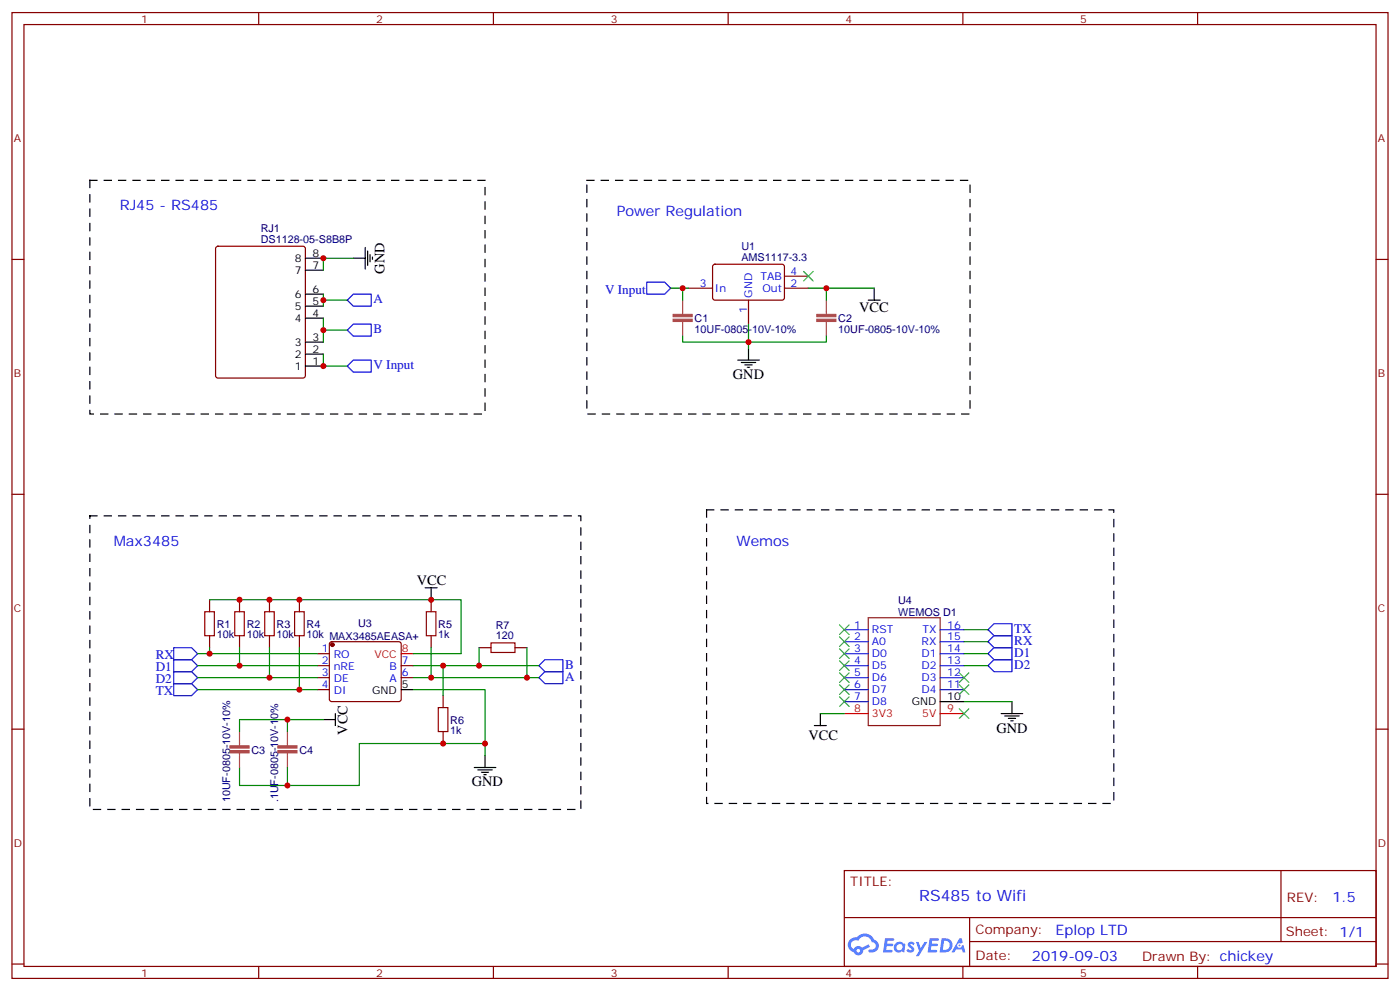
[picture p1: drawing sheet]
<svg xmlns="http://www.w3.org/2000/svg" width="412mm" height="292mm" viewBox="0 0 412 292" stroke-linecap="round" stroke-linejoin="round" font-family="sans-serif">
<g fill="none" stroke="#870000" stroke-width=".35">
<path d="M3.5 3.7h405.4v284.3h-405.4zM7.1 7.2h398.2v277.3h-398.2zM76.2 3.7v3.5M145.3 3.7v3.5M214.5 3.7v3.5M283.6 3.7v3.5M352.8 3.7v3.5M3.5 76.4h3.6M405.3 76.4h3.6M3.5 145.5h3.6M405.3 145.5h3.6M3.5 214.7h3.6"/>
<path d="M405.3 214.7h3.6M248.7 256.3h156.6v28.2h-156.6zM377.3 256.3v20.9M248.7 270.1h156.5M285.6 277.2h119.6M285.6 270.1v14.2M3.5 283.8h3.6M76.2 284.5v3.5M145.3 284.5v3.5M214.5 284.5v3.5M283.6 284.5v3.5M352.8 284.5v3.5"/>
<path d="M405.3 283.8h3.6"/>
</g>
<g fill="#5487ff">
<path d="M267.7 277.5a1.22 1.22 0 0 1 1.7 .2l-.4 .6a.47 .47 0 0 0-.3-.4 .47 .47 0 0 0-.5 .2l.1 .2a1.14 1.14 0 0 1 .8 1.8 1.14 1.14 0 0 1-1.9 0l-.2-.2 .5-.6 .7 .5a.29 .29 0 0 0 .3-.3 .29 .29 0 0 0-.2-.3 1.04 1.04 0 0 1-.6-1.7z"/>
<path d="M260.7 276.2h2.4l.3 .2-.2 .5-1.8 .1-.1 .8h1.5l.3 .4-.3 .4h-1.6l-.2 1.1h1.7l.2 .3-.2 .3-2.6 .1z"/>
<path d="M273.8 276.2h2.4l.3 .2-.1 .5-1.8 .1-.2 .8h1.6l.3 .4-.4 .4-1.6-.1-.1 1.1 1.7 .1 .2 .3-.2 .3-2.6 .1z"/>
<path d="M282.6 276.2h.7l.3 1.3-.6 .3a.69 .69 0 0 0-1 .3 .69 .69 0 0 0 .4 .9 .69 .69 0 0 0 .9-.6l.5-.2 .6 2.2h-.8l-.2-.9h-1.8l-.5 .9h-.8z"/>
<path d="M269.8 277.3h.8l.6 1.8 1.1-1.8h.9l-2.6 4.2h-.8l.9-1.5z"/>
<path d="M277.4 276.2l-.6 4.2h1.3a2.11 2.11 0 0 0 2.5-2.1 2.11 2.11 0 0 0-2.5-2.1zM278.1 277a1.39 1.39 0 0 1 1.7 1.4 1.39 1.39 0 0 1-1.8 1.2h-.3z"/>
<path d="M263.7 277.8a1.54 1.54 0 0 0-.1 2.2 1.54 1.54 0 0 0 2.2 .1l.6 .3 .3-2.3-.2-.3h-.4a1.49 1.49 0 0 0-2.4 0zM264 278.8a.94 .94 0 0 1 1.8 0 .94 .94 0 0 1-1.8 0z"/>
<path d="M250.4 276.6a2.18 2.18 0 0 0 1.1 3.7 1.44 1.44 0 0 0 1.6 .9 1.44 1.44 0 0 0 1.2-1.4l2-1.1-.5-.7-1.9 1a1.47 1.47 0 0 0-2.4 .4 1.39 1.39 0 0 1-.7-1.9 1.39 1.39 0 0 1 2-.5 2.12 2.12 0 0 1 2.2-1.3 2.12 2.12 0 0 1 1.9 1.7 1.14 1.14 0 0 1 1.1 1.4 1.14 1.14 0 0 1-1.7 .7 .43 .43 0 0 0-.5 .4 .43 .43 0 0 0 .4 .5 1.98 1.98 0 0 0 2.5-1.2 1.98 1.98 0 0 0-1.2-2.6 3.1 3.1 0 0 0-5.3-.6l-.9 .1zM252.3 279.9a.55 .55 0 0 1 1.1 0 .55 .55 0 0 1-1.1 0z"/>
<circle cx="282.6" cy="278.3" r=".26"/>
</g>
<path d="M63.7 72.7l.5-.2h25.1l.5 .2 .2 .5v37.4l-.3 .5-.4 .2h-25.1l-.5-.2-.2-.5v-37.4z" fill="none" stroke="#800000" stroke-width=".35"/>
<g fill="none" stroke="#000" stroke-width=".35">
<path d="M90 79.6h5.2M90 76h5.2M104.1 76h3.5M107.6 72.8v6.4M108.3 73.9v4.2M109 75v2.1M109.7 75.7v.7M90 93.7h5.2M90 90.1h5.2M90 86.6h5.2M255.8 88.4h3.5M257.5 84.8v3.6"/>
<path d="M90 107.8h5.2M90 104.2h5.2M90 100.7h5.2M217.3 106h6.4M218.4 106.7h4.2M219.4 107.4h2.1M220.1 108.1h.7M220.5 102.5v3.5M125.2 173h3.6M127 173v3.6M95.2 211.8h3.6M98.8 210.1v3.5"/>
<path d="M118.2 203h3.5M239.9 213.6h3.5M241.7 210.1v3.5M276.9 206.6h7.1M294.9 210.1h6.4M296 210.8h4.2M297 211.5h2.2M297.7 212.2h.7M298.1 206.6v3.5M139.7 226h6.3M140.8 226.7h4.2M141.8 227.4h2.1"/>
<path d="M142.5 228.1h.7M142.9 222.4v3.6"/>
</g>
<g fill="none" stroke="#870000" stroke-width=".35">
<path d="M210.1 78l.5-.2h20l.5 .7-.1 9.4-.6 .5-20.1-.1-.4-.6v-9.2zM202.8 84.8h7.1M220.5 88.4v7M231.1 84.8h7M231.1 81.3h7M61.7 176.6v3.5M70.6 176.6v3.5M79.4 176.6v3.5M88.2 176.6v3.5M127 176.6v3.5M61.7 187.1v3.6M70.6 187.1v3.6"/>
<path d="M79.4 187.1v3.6M88.2 187.1v3.6M93.5 192.4h3.5M93.5 196h3.5M93.5 199.5h3.5M97.2 189.1l.5-.2h19.8l.5 .2 .2 .5v16.2l-.3 .5-.4 .3h-19.8l-.5-.3-.2-.5v-16.2zM118.2 196h3.5M118.2 199.5h3.5M127 187.1v3.6M141.1 190.7h3.5M151.7 190.7h3.5M93.5 203h3.5"/>
<path d="M130.5 204.8v3.5M130.5 215.4v3.5"/>
</g>
<circle cx="97.9" cy="189.8" r=".53" fill="#870000" stroke="#870000" stroke-width=".35"/>
<path d="M118.2 192.4h3.5M248.7 210.1h7.1M276.9 210.1h7.1" fill="none" stroke="#f00" stroke-width=".35"/>
<path d="M255.8 181.9h21.1v31.7h-21.1z" fill="none" stroke="#8c2424" stroke-width=".35"/>
<g fill="none" stroke="#00f" stroke-width=".35">
<path d="M102.3 97.2l1.8-1.8h5.3v3.6h-5.3zM102.3 88.4l1.8-1.8h5.3v3.5h-5.3zM190.5 83.1h5.3l1.8 1.7-1.8 1.8h-5.3zM102.3 107.8l1.8-1.8h5.3v3.5h-5.3zM51.2 190.7h5.2l1.8 1.7-1.8 1.8h-5.2zM51.2 194.2h5.2l1.8 1.8-1.8 1.7h-5.2zM51.2 197.7h5.2l1.8 1.8-1.8 1.8h-5.2zM158.7 199.5l1.8-1.8h5.3v3.6h-5.3zM158.7 196l1.8-1.8h5.3v3.5h-5.3zM248.7 192.4h7.1M248.7 188.9h7.1M248.7 185.4h7.1"/>
<path d="M248.7 199.5h7.1M248.7 196h7.1M276.9 192.4h7.1M276.9 188.9h7.1M276.9 185.4h7.1M276.9 199.5h7.1M276.9 196h7.1M291 185.4l1.8-1.8h5.3v3.5h-5.3zM291 188.9l1.8-1.8h5.3v3.6h-5.3zM291 196l1.8-1.8h5.3v3.5h-5.3zM291 192.4l1.8-1.7h5.3v3.5h-5.3zM51.2 201.3h5.2l1.8 1.7-1.8 1.8h-5.2z"/>
<path d="M248.7 206.6h7.1M248.7 203h7.1M276.9 203h7.1"/>
</g>
<g fill="none" stroke="#008700" stroke-width=".35">
<path d="M104.1 76h-8.9v3.6M95.2 86.6v1.8h7.1M95.2 88.4v1.7M95.2 93.7v7M95.2 97.2h7.1M197.6 84.8h5.2M201.1 99v1.7h42.3v-1.7M201.1 84.8v3.6M220.5 95.4v7.1M238.1 84.8h19.4M243.4 84.8v3.6M95.2 104.2v3.6h7.1"/>
<path d="M61.7 176.6h74.1v15.8h-14.1M58.2 192.4h35.3M58.2 196h35.3M58.2 199.5h35.3M61.7 190.7v1.7M70.6 190.7v5.3M79.4 190.7v8.8M88.2 190.7v12.3M121.7 196h37M121.7 199.5h37M127 190.7v8.8M130.5 196v8.8"/>
<path d="M141.1 190.7v5.3M155.2 190.7v8.8M284 192.4h7M284 196h7M284 185.4h7M284 188.9h7M58.2 203h35.3M84.7 211.8v3.6M95.2 211.8h-24.6v3.6M121.7 203h21.2v19.4M142.9 218.9h-37.1v12.3h-35.2v-5.2M241.7 210.1h7"/>
<path d="M284 206.6h14.1M84.7 226v5.2"/>
</g>
<path d="M201.1 88.4v4.1M201.1 94.7v.7M201.1 95.5v3.5M243.4 88.4v4.1M243.4 94.7v.7M243.4 95.5v3.5M70.6 215.4v4.1M84.7 215.4v4.1M70.6 221.7v.7M70.6 222.5v3.5M84.7 221.7v.7M84.7 222.5v3.5" fill="none" stroke="#a64a4a" stroke-width=".35"/>
<g fill="#a64a4a" stroke="#a64a4a" stroke-width=".29">
<path d="M198.3 94h5.6v.7h-5.6z"/>
<path d="M198.3 92.5h5.6v.8h-5.6z"/>
<path d="M240.6 94h5.6v.7h-5.6z"/>
<path d="M240.6 92.5h5.6v.8h-5.6z"/>
<path d="M67.7 221h5.7v.7h-5.7z"/>
<path d="M67.7 219.5h5.7v.8h-5.7z"/>
<path d="M81.8 221h5.7v.7h-5.7z"/>
<path d="M81.8 219.5h5.7v.8h-5.7z"/>
</g>
<path d="M26.5 53.1h116.4v68.8h-116.4zM172.9 53.1h112.9v68.8h-112.9zM26.5 151.9h144.6v86.4h-144.6zM208.1 150.1h120v86.4h-120z" fill="none" stroke="#000" stroke-width=".35" stroke-dasharray="2.1 2.1"/>
<path d="M60.3 180.1h2.8v7h-2.8zM69.1 180.1h2.9v7h-2.9zM78 180.1h2.8v7h-2.8zM86.8 180.1h2.8v7h-2.8zM125.6 180.1h2.8v7h-2.8zM144.6 189.3h7.1v2.8h-7.1zM129.1 208.3h2.8v7.1h-2.8z" fill="none" stroke="#a10000" stroke-width=".35"/>
<g fill="none" stroke="#3c3" stroke-width=".35">
<path d="M236.7 79.9l2.8 2.8M239.5 79.9l-2.8 2.8M247.3 184l2.8 2.8M247.3 187.5l2.8 2.8M247.3 191l2.8 2.9M247.3 194.6l2.8 2.8M247.3 198.1l2.8 2.8M250.1 184l-2.8 2.8M250.1 187.5l-2.8 2.8M250.1 191l-2.8 2.9M250.1 194.6l-2.8 2.8M250.1 198.1l-2.8 2.8"/>
<path d="M282.6 198.1l2.8 2.8M285.4 198.1l-2.8 2.8M247.3 201.6l2.8 2.8M247.3 205.1l2.8 2.9M250.1 201.6l-2.8 2.8M250.1 205.1l-2.8 2.9M282.6 201.6l2.8 2.8M282.6 208.7l2.8 2.8M285.4 201.6l-2.8 2.8M285.4 208.7l-2.8 2.8"/>
</g>
<g fill="#c00">
<circle cx="141.1" cy="196" r=".88"/>
<circle cx="84.7" cy="231.2" r=".88"/>
<circle cx="130.5" cy="196" r=".88"/>
<circle cx="127" cy="199.5" r=".88"/>
<circle cx="127" cy="176.6" r=".88"/>
<circle cx="88.2" cy="176.6" r=".88"/>
<circle cx="61.7" cy="192.4" r=".88"/>
<circle cx="70.6" cy="196" r=".88"/>
<circle cx="88.2" cy="203" r=".88"/>
<circle cx="95.3" cy="107.8" r=".88"/>
<circle cx="243.4" cy="84.8" r=".88"/>
<circle cx="95.3" cy="76" r=".88"/>
<circle cx="220.5" cy="100.7" r=".88"/>
<circle cx="201.1" cy="84.8" r=".88"/>
<circle cx="95.3" cy="97.2" r=".88"/>
<circle cx="95.3" cy="88.4" r=".88"/>
<circle cx="79.4" cy="176.6" r=".88"/>
<circle cx="70.6" cy="176.6" r=".88"/>
<circle cx="79.4" cy="199.5" r=".88"/>
<circle cx="130.5" cy="218.9" r=".88"/>
<circle cx="142.9" cy="218.9" r=".88"/>
<circle cx="84.7" cy="211.8" r=".88"/>
<circle cx="155.2" cy="199.5" r=".88"/>
</g>
<text font-size="4.6" fill="#00f" x="270.8" y="265.3">RS485 to Wifi</text>
<g font-size="4.2" fill="#00f">
<text x="35.3" y="61.9">RJ45 - RS485</text>
<text x="181.7" y="63.7">Power Regulation</text>
<text x="33.5" y="160.7">Max3485</text>
<text x="217" y="160.7">Wemos</text>
<text x="392.5" y="265.6">1.5</text>
<text x="310.9" y="275.1">Eplop LTD</text>
<text x="304" y="282.9">2019-09-03</text>
</g>
<g font-size="4.2">
<text x="113.2" y="80.6" transform="rotate(-90 113.2 80.6)">GND</text>
<text x="253.1" y="92">VCC</text>
<text x="215.9" y="111.7">GND</text>
<text x="122.8" y="172.3">VCC</text>
<text x="293.5" y="215.7">GND</text>
<text x="102.4" y="216.3" transform="rotate(-90 102.4 216.3)">VCC</text>
<text x="238.1" y="218">VCC</text>
<text x="139" y="231.5">GND</text>
</g>
<g font-size="3.9" fill="#00f">
<text x="110" y="89.2">A</text>
<text x="178.2" y="86.6">V Input</text>
<text x="110" y="98">B</text>
<text x="110" y="108.6">V Input</text>
<text x="298.8" y="189.8">RX</text>
<text x="298.8" y="186.2">TX</text>
<text x="45.9" y="194.1">RX</text>
<text x="45.9" y="197.6">D1</text>
<text x="166.5" y="196.8">B</text>
<text x="298.8" y="196.8">D2</text>
<text x="298.8" y="193.3">D1</text>
<text x="45.9" y="201.1">D2</text>
<text x="166.5" y="200.3">A</text>
<text x="45.9" y="204.7">TX</text>
</g>
<g font-size="3.9" fill="#800">
<text x="250.5" y="260.9">TITLE:</text>
<text x="379.1" y="265.6">REV:</text>
<text x="287.4" y="275.1">Company:</text>
<text x="378.7" y="275.7">Sheet: 1/1</text>
<text x="287.4" y="282.8">Date:</text>
<text x="336.4" y="282.8">Drawn By: chickey</text>
</g>
<g font-size="3.2" fill="#800">
<text x="41.6" y="6.7">1</text>
<text x="110.8" y="6.7">2</text>
<text x="179.9" y="6.7">3</text>
<text x="249.1" y="6.7">4</text>
<text x="318.2" y="6.7">5</text>
<text x="4.1" y="41.8">A</text>
<text x="405.9" y="41.8">A</text>
<text x="4.1" y="110.9">B</text>
<text x="405.9" y="110.9">B</text>
<text x="4.1" y="180.1">C</text>
<text x="405.9" y="180.1">C</text>
<text x="4.1" y="249.2">D</text>
<text x="405.9" y="249.2">D</text>
<text x="41.6" y="287.5">1</text>
<text x="110.8" y="287.5">2</text>
<text x="179.9" y="287.5">3</text>
<text x="249.1" y="287.5">4</text>
<text x="318.2" y="287.5">5</text>
</g>
<g font-size="3.2" fill="#000080">
<text x="76.8" y="71.4">DS1128-05-S8B8P</text>
<text x="76.8" y="68.3">RJ1</text>
<text x="218.4" y="76.7">AMS1117-3.3</text>
<text x="218.4" y="73.6">U1</text>
<text x="204.6" y="94.8">C1</text>
<text x="246.9" y="94.8">C2</text>
<text x="204.6" y="98">10UF-0805-10V-10%</text>
<text x="246.9" y="98">10UF-0805-10V-10%</text>
<text x="264.6" y="177.8">U4</text>
<text x="63.9" y="184.8">R1</text>
<text x="72.7" y="184.8">R2</text>
<text x="81.5" y="184.8">R3</text>
<text x="90.3" y="184.8">R4</text>
<text x="105.5" y="184.6">U3</text>
<text x="129.1" y="184.8">R5</text>
<text x="146.1" y="185.1">R7</text>
<text x="264.6" y="181.3">WEMOS D1</text>
<text x="63.9" y="187.9">10k</text>
<text x="72.7" y="187.9">10k</text>
<text x="81.5" y="187.9">10k</text>
<text x="90.3" y="187.9">10k MAX3485AEASA+</text>
<text x="129.1" y="187.9">1k</text>
<text x="146.1" y="188.2">120</text>
<text x="132.6" y="213">R6</text>
<text x="74.1" y="221.8">C3</text>
<text x="88.2" y="221.8">C4</text>
<text x="132.6" y="216.1">1k</text>
<text x="67.8" y="236.2" transform="rotate(-90 67.8 236.2)">10UF-0805-10V-10%</text>
<text x="81.9" y="236.2" transform="rotate(-90 81.9 236.2)">.1UF-0805-10V-10%</text>
</g>
<g font-size="3.2">
<text x="86.9" y="77.1">8</text>
<text x="92.1" y="75.7">8</text>
<text x="86.9" y="80.6">7</text>
<text x="92.1" y="79.2">7</text>
<text x="86.9" y="87.7">6</text>
<text x="92.1" y="89.8">5</text>
<text x="92.1" y="86.3">6</text>
<text x="86.9" y="94.7">4</text>
<text x="86.9" y="91.2">5</text>
<text x="92.1" y="93.3">4</text>
<text x="86.9" y="101.8">3</text>
<text x="92.1" y="100.4">3</text>
<text x="86.9" y="105.3">2</text>
<text x="92.1" y="107.4">1</text>
<text x="92.1" y="103.9">2</text>
<text x="86.9" y="108.8">1</text>
<text x="118.4" y="202.7">5</text>
<text x="109.6" y="204.4">GND</text>
<text x="268.6" y="207.6">GND</text>
<text x="279" y="206.2">10</text>
</g>
<g font-size="3.2" fill="#00f">
<text x="224.1" y="82.4">TAB</text>
<text x="232.8" y="81">4</text>
<text x="206.1" y="84.5">3</text>
<text x="210.6" y="85.9">In</text>
<text x="221.5" y="87.7" transform="rotate(-90 221.5 87.7)">GND</text>
<text x="224.6" y="85.9">Out</text>
<text x="232.8" y="84.5">2</text>
<text x="220.1" y="92.1" transform="rotate(-90 220.1 92.1)">1</text>
<text x="251.6" y="185">1</text>
<text x="279" y="185">16</text>
<text x="251.6" y="188.6">2</text>
<text x="256.8" y="190">A0</text>
<text x="256.8" y="186.4">RST</text>
<text x="271.5" y="190">RX</text>
<text x="271.7" y="186.4">TX</text>
<text x="279" y="188.6">15</text>
<text x="94.8" y="192.1">1</text>
<text x="94.8" y="195.6">2</text>
<text x="98.3" y="193.9">RO</text>
<text x="98.3" y="197.4">nRE</text>
<text x="114.7" y="197.4">B</text>
<text x="118.4" y="195.6">7</text>
<text x="251.6" y="192.1">3</text>
<text x="251.6" y="195.6">4</text>
<text x="256.8" y="193.5">D0</text>
<text x="256.8" y="197">D5</text>
<text x="271.4" y="197">D2</text>
<text x="271.4" y="193.5">D1</text>
<text x="279" y="195.6">13</text>
<text x="279" y="192.1">14</text>
<text x="94.8" y="199.1">3</text>
<text x="94.8" y="202.7">4</text>
<text x="98.3" y="200.9">DE</text>
<text x="114.7" y="200.9">A</text>
<text x="118.4" y="199.1">6</text>
<text x="251.6" y="202.7">6</text>
<text x="251.6" y="199.1">5</text>
<text x="256.8" y="200.6">D6</text>
<text x="271.4" y="200.6">D3</text>
<text x="279" y="202.7">11</text>
<text x="279" y="199.1">12</text>
<text x="98.3" y="204.4">DI</text>
<text x="251.6" y="206.2">7</text>
<text x="256.8" y="207.6">D8</text>
<text x="256.8" y="204.1">D7</text>
<text x="271.4" y="204.1">D4</text>
</g>
<g font-size="3.2" fill="#f00">
<text x="110.3" y="193.9">VCC</text>
<text x="118.4" y="192.1">8</text>
<text x="251.6" y="209.7">8</text>
<text x="279" y="209.7">9</text>
<text x="256.8" y="211.1">3V3</text>
<text x="271.7" y="211.1">5V</text>
</g>
</svg>
